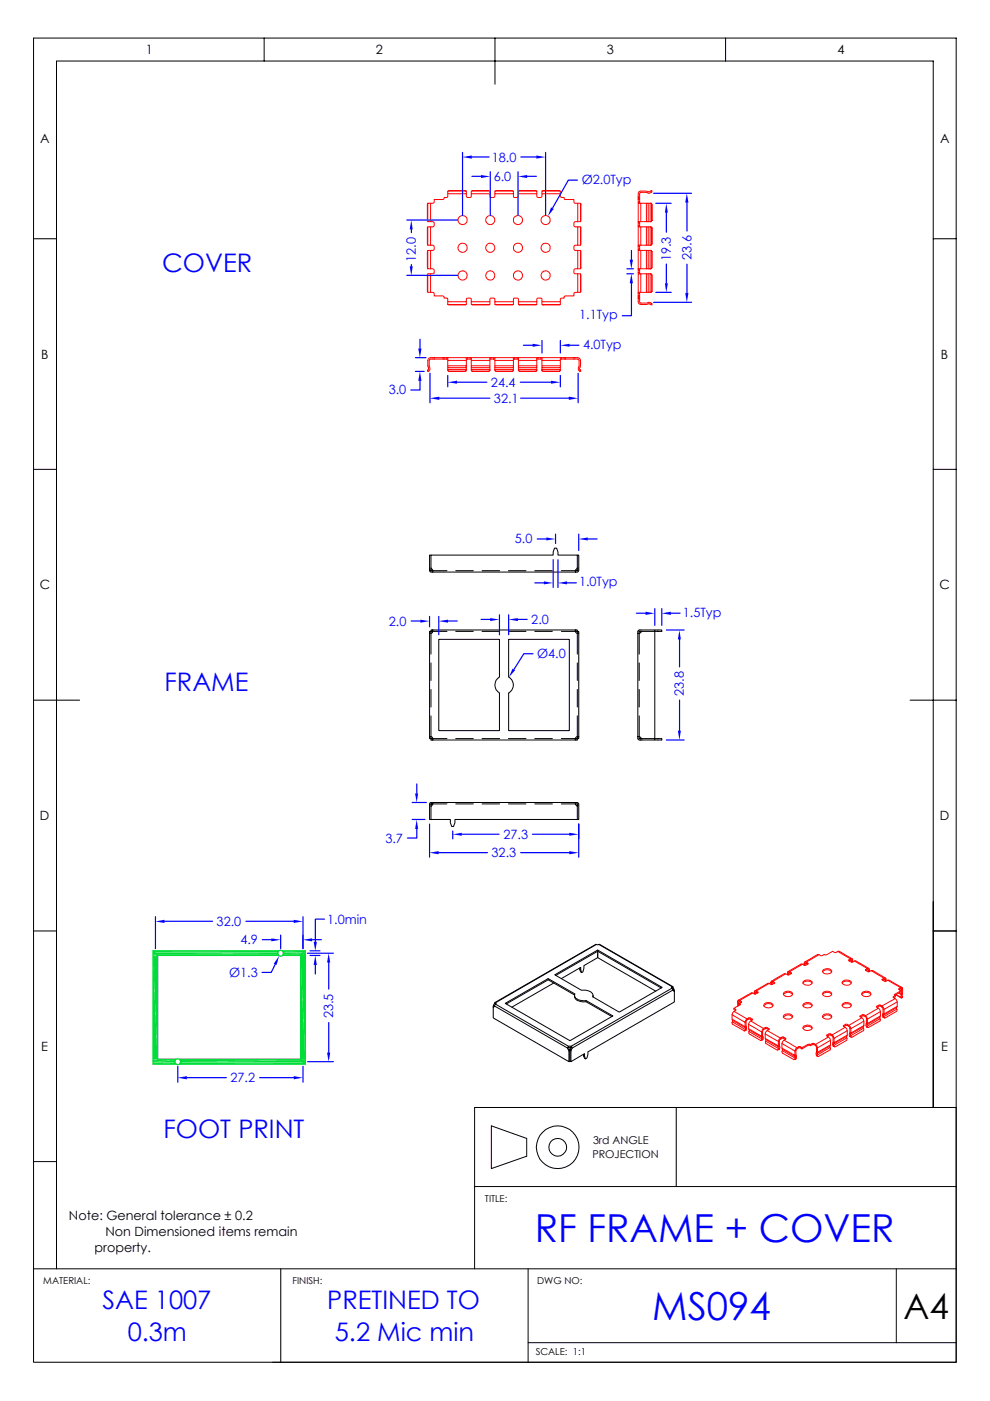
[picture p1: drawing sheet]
<svg xmlns="http://www.w3.org/2000/svg" width="210mm" height="297mm" viewBox="0 0 210 297" stroke-linecap="round" stroke-linejoin="round" font-family="sans-serif">
<g fill="none" stroke="#000" stroke-width=".21">
<path d="M7.1 8.1h195.6v280.7h-195.6zM56 8.1v4.8M104.9 8.1v9.8M153.8 8.1v4.8M7.1 50.6h4.9M197.9 50.6h4.8M7.1 99.5h4.9M197.9 99.5h4.8M7.1 148.4h9.8M193 148.4h9.7M7.1 197.4h4.9M197.9 197.4h4.8"/>
<path d="M104.2 238.7l7.5 2.7v3.7l-7.5 2.7zM143.4 234.8v16.8M197.9 234.8v-221.9h-185.9v256.1M7.1 246.3h4.9M100.6 251.6h102.1M7.1 269h195.6M59.5 269v19.8M100.6 269v-34.2h102.1v54h-144.9M112 269v19.8M190 269v15.7M112 284.7h90.7"/>
<circle cx="118.3" cy="243.2" r="4.5"/>
<circle cx="118.3" cy="243.2" r="1.88"/>
</g>
<path d="M146.3 236h54.9v14.1h-54.9z" fill="#fff"/>
<path d="M197.9 197.4h4.8" fill="none" stroke="#000" stroke-width=".21"/>
<path d="M86.3 256.1h11.7v11.5h-11.7z" fill="#fff"/>
<g fill="none" stroke="#f00" stroke-width=".21">
<path d="M90.7 43.1v3.9M90.7 58.1v3.8M90.7 53.1v3.9M90.7 48.1v3.9M91.3 53.1h-.6v3.9h.6M91.3 43.1h-.6v3.9h.6M91.3 48.1h-.6v3.9h.6M91.3 58h-.6v4h.6M92.1 42.3h2l.1-.4 .7-.1v-.7h4v.5l.2 .3 .8-.1v-.7h4v.7l.2 .1 .7-.1 .1-.7h4v.7l.2 .1 .7-.1 .1-.7h3.9v.5l.3 .3 .7-.1 .1-.7h3.9l.1 .7 .7 .1 .1 .4h2l.1 .7 .7 .1v3.9h-.6l-.2 .3 .1 .7 .7 .1v3.9h-.6l-.2 .2 .1 .8 .7 .1v3.9h-.6l-.2 .2 .1 .8h.7v4l-.7 .1-.1 .6-2 .1-.1 .4-.7 .1-.1 .7h-3.9v-.6l-.2-.2-.8 .1-.1 .7h-3.9v-.6l-.2-.2-.8 .1v.7h-4v-.6l-.2-.2-.8 .1v.7h-4v-.7l-.2-.1-.7 .1-.1 .7h-4v-.7l-.7-.1-.1-.4-.2-.1h-1.8l-.1-.7h-.7v-4h.7l.1-.2-.1-.7-.7-.1v-3.9h.5l.3-.3-.1-.7-.7-.1v-3.9h.5l.3-.3-.1-.7-.7-.1v-3.9l.7-.1zM94.9 41.1v-.6h4v.6M95 40.5l.2-.1h3.4l.2 .1M100 40.5l.2-.1h3.4l.2 .1"/>
<path d="M103.9 40.5h-4v.6M103.9 40.5v.6M104.9 41.1v-.6h4v.6M105 40.5l.2-.1h3.4l.2 .1M109.9 41.1v-.6h3.9v.6M109.9 40.5l.3-.1h3.4l.2 .1M114.9 41.1v-.6h3.9v.6M114.9 40.5l.3-.1h3.4l.2 .1M122.5 48.1h.6v3.9h-.6M122.5 53.1h.6v3.9h-.6M122.5 58h.6v4h-.6M122.5 43.1h.6v3.9h-.6"/>
<path d="M123.1 58.1v3.8M123.1 43.1v3.9M123.1 48.1v3.9M123.1 53.1v3.9M135.3 53.1h.6v3.9h-.6zM135.3 58h.6v4h-.6zM135.3 43.1h.6v3.9h-.6zM135.3 48.1h.6v3.9M135.3 48.1v3.9h.6M135.3 43.1v-2l.1-.3 .2-.2a3.1 3.1 0 0 1 2 .1l.6-.3v.3l-.2 .1a.71 .71 0 0 1-.9 0l-1.4 .1-.1 2.2M135.3 47v1.1M135.3 52v1.1"/>
<path d="M135.3 57v1M135.6 47v1.1M135.6 52v1.1M135.6 57v1M135.9 48.1h1.2v3.9h-1.2M135.9 43.1h1.2v3.9h-1.2M135.9 53.1h1.2M135.9 58h1.2M137.1 53.1v3.9h-1.2M137.1 58v4h-1.2M137.1 53.1h.3v3.9h-.3M137.1 48.1h.3v3.9h-.3"/>
<path d="M137.1 58h.3v4h-.3M137.1 43.1h.3v3.9h-.3M137.4 57h.5M137.4 43.1h.4M137.4 53.1h.4M137.4 58h.4M137.4 48.1h.4M137.4 52h.4M137.4 47h.4M137.9 53.1l-.1 3.9M137.9 53.1l.3 .2M137.9 48.1l.3 .2"/>
<path d="M137.9 48.1v3.9M137.9 58v4M137.9 58l.3 .3M137.9 48.1h.2l.1 .2M137.9 43.1v3.9M137.9 43.1l.3 .3M137.9 43.1h.2l.1 .3M138.2 48.3v3.4zM138.2 56.7l-.3 .3M138.2 53.3v3.4M138.2 51.7l-.3 .3 .3-.3M138.2 58.3v3.4"/>
<path d="M138.2 46.7l-.3 .3 .3-.3v-3.3v3.3M138.2 56.7l-.1 .3h-.2M94.9 75.8h4v.6h-4zM94.9 64v.6h4v-.6M94.9 78.4l.3 .3M94.9 78.4h4M94.9 75.8h-3.6l-.5 .3a3.1 3.1 0 0 0 .1 2.1l-.3 .5h.3l.1-.2a.78 .78 0 0 0 0-.9v-1.2l.3-.3h3.6M94.9 76.4v1.2M94.9 77.9v.4M95 64.6h3.8M95.2 78.7h3.4M98.9 78.4l-.3 .3"/>
<path d="M98.9 78.4v.2l-.3 .1M98.9 76.4v1.2h-4v.3h4v-.3M98.9 77.9v.4M98.9 75.8h1M98.9 76.1h1M99.9 75.8h4v.6h-4zM99.9 77.6h4v.3h-4zM99.9 64v.6h4v-.6M99.9 78.3l4 .1M99.9 76.4v1.2M99.9 77.9v.5M100 64.6h3.8"/>
<path d="M100.2 78.7l-.3-.3 .3 .3h3.4M100.2 78.7h3.4M103.9 78.4l-.3 .3M103.9 78.4v.2l-.3 .1M103.9 76.4v1.2M103.9 77.9v.4M103.9 75.8h1M103.9 76.1h1M104.9 64v.6h4v-.6M104.9 78.4l.3 .3M104.9 76.4v1.2M104.9 77.9v.4"/>
<path d="M105 64.6h3.8M105.2 78.7h3.4zM108.9 78.4l-.3 .3M108.9 78.3l-4 .1M108.9 75.8v.6h-4M108.9 75.8h-4v.6M108.9 77.6v.3h-4M108.9 77.6h-4v.3M108.9 76.4v1.2M108.9 77.9v.5M108.9 75.8h1M108.9 76.1h1"/>
<path d="M109.9 75.8h3.9v.6h-3.9zM109.9 77.6h3.9v.3h-3.9zM109.9 64v.6h3.9v-.6M109.9 64.6h3.9M109.9 78.4l.3 .3M109.9 78.4v.2l.3 .1M109.9 78.4h3.9M109.9 76.4v1.2M109.9 77.9v.4M110.2 78.7h3.4M113.6 78.7h-3.4M113.8 78.4l-.2 .3"/>
<path d="M113.8 76.4v1.2M113.8 77.9v.4M113.8 75.8h1.1M113.8 76.1h1.1M114.9 77.6h3.9v.3h-3.9zM114.9 64v.6h3.9v-.6M114.9 64.6h3.9M114.9 78.4l.3 .3-.3-.1zM114.9 78.3l3.9 .1M114.9 76.4v1.2M114.9 77.9v.5M115.2 78.7h3.4"/>
<path d="M118.6 78.7h-3.4M118.8 78.4l-.2 .3M118.8 75.8v.6h-3.9M118.8 75.8h-3.9v.6M118.8 75.8h3.7l.5 .3a2.6 2.6 0 0 1-.1 2.1l.3 .5h-.3l-.1-.1M118.8 76.1l3.9 .1a2.28 2.28 0 0 1-.1 1.8l.1 .5M118.8 76.4v1.2M118.8 77.9v.4M122.7 78.5l.1 .1M135.3 62v2l.1 .3 .2 .2a2.41 2.41 0 0 0 2-.1l.6 .3v-.3l-.1-.1a.68 .68 0 0 0-1 0l-1.4-.1-.1-2.2M137.4 62h.4M138.2 61.7l-.3 .3"/>
<path d="M155.2 215.1l2.8 1.7 .4-.8-.2 .6-.2 .2v.9l.2-.1M155.2 215.1v1l2.8 1.6 .1 .6M155.2 216.1l.1 .2 2.8 1.6 .1-.3M155.3 216.3v.4l2.8 1.6M155.3 216.7v.4l2.5 1.5 .2-.2M155.6 213.8v.2l.3 .3M155.6 214.4l-.4 .7M156 214v.2M156.4 212.4v-.3h.3l.1 .3 .3 .2M156.4 212.4l.2 .1 .2-.1-.2 .1v.7M156.4 212.4v.9M156.4 213.3h.1"/>
<path d="M156.8 212.8l.1 .3M156.9 212.9v.1M157.2 212.4v.2M158 218.4h.2l-.4 .2M158.1 218.3l.1 .1M158.1 218.3l-.1 .1M158.2 216.6v1M158.2 218.4h.1M158.2 217.7v.7M158.7 217.2l2.8 1.6 .4-.7-.2 .6-.2 .1v.9l.2-.1v-.9M158.7 217.2v.9l2.8 1.6 .1 .3-2.8-1.6-.1-.3M158.7 215.8v.3l-.3 .1"/>
<path d="M158.7 216.1h.4M158.8 218.4v.3l2.8 1.6M158.8 218.7l.1 .5 2.4 1.4 .2-.2M159.1 215.8v.3l.3 .2M159.2 216.5l-.5 .7M159.5 216.1v.1M159.6 210.5h-.3l-2.8 1.6M159.9 210.4v.3M160.1 210.5l-.2-.2 .1-.2h.3v.3l.3 .1M160.1 210.5v.3M160.2 210.3l.1 .1-.2 .1zM160.7 210.3v.2"/>
<path d="M161.7 219.6l-.1 .7M161.7 219.7l.2 .4-.2 .3M161.9 213.2a1.25 1.25 0 0 1 2 0M162 212.9a1.31 1.31 0 0 1 1.9 .1 1.03 1.03 0 0 1-1.7 .5l-.3-.3zM162.2 219.2l2.8 1.6 .5-.7-.3 .6M162.2 219.2v1l2.8 1.5v-.9l.2-.1M162.2 217.9v.2l-.3 .2M162.2 218.1h.4M162.6 217.9v.2l.4 .2M162.7 218.5l-.5 .7M163 218.3l-.3 .2 2.8 1.6 .5-.3 .6 .3M163 218.1v.2"/>
<path d="M163.1 208.5h-.3l-2.8 1.6M163.4 208.3l.2-.3h.2l.1 .3 .2 .2M163.4 208.3l.2 .1M163.4 208.3v.4M163.6 208.3h.3zM163.6 208.4v.4M164.2 208.3v.2M165.8 219.9v.2l-.3 .3M166.1 215.7a1.23 1.23 0 0 1 1.9 0M166.1 210.8a1.25 1.25 0 0 1 1.9 0M166.1 219.9v.2l.4 .3M166.3 210.4a1.17 1.17 0 0 1 1.7 .3 1.1 1.1 0 0 1-1.9 0z"/>
<path d="M166.3 215.1a1.14 1.14 0 0 1 1.7 .5 1.11 1.11 0 0 1-1.9-.1zM166.6 206.5l-.3-.1-2.7 1.6M167 206.3l.2-.3 .2 .3 .3 .2M167 206.3l.2 .1 .2-.1-.2 .1v.3M167 206.3v.4M167.7 206.4l-.5 .3-.6-.2-2.7 1.6 .4 .2-.1 .2-.6 .3-.5-.3-2.8 1.6 .4 .2v.2l-.6 .3-.5-.3-2.8 1.6 .4 .3-.4 .4 .2 .2-1.4 .8 .4 .3-.4 .3 2.8 1.6 .7-.2 .5 .3-.4 .4 2.7 1.6 .6-.3 .5 .3M167.7 206.3v.1M170.2 204.4h-.3l-2.8 1.6M170.2 218a1.31 1.31 0 0 1 2 0M170.2 213.2a1.31 1.31 0 0 1 2 0M170.2 208.5a1.25 1.25 0 0 1 2 0M170.3 208.1a1.31 1.31 0 0 1 1.9 .1 1.06 1.06 0 0 1-1 .7 1.06 1.06 0 0 1-1-.6z"/>
<path d="M170.3 217.6a1.19 1.19 0 0 1 1.9 .3 1.1 1.1 0 0 1-2 0zM170.3 212.9a1.31 1.31 0 0 1 1.9 .1 1.1 1.1 0 0 1-2 .2zM170.5 204.2l.3-.3 .4 .5M170.5 204.2l.2 .2v.3M170.5 204.2v.4M170.8 204.2h.1l-.2 .2zM171.3 204.4l-.6 .3-.5-.3-2.8 1.6 .3 .3M171.3 204.2v.2M173.7 202.4h-.3l-2.8 1.6M174.4 215.7a1.18 1.18 0 0 1 1.9 0M174.4 210.8a1.23 1.23 0 0 1 1.9 0M174.4 206a1.23 1.23 0 0 1 1.9 0"/>
<path d="M174.6 205.6a1.17 1.17 0 0 1 1.7 .4 1.19 1.19 0 0 1-1.9 0zM174.6 215.1a1.11 1.11 0 0 1 1.7 .5 1.12 1.12 0 0 1-1.9-.1zM174.6 210.4a1.17 1.17 0 0 1 1.7 .3 1.1 1.1 0 0 1-1.9 0zM175.3 219.5v.1M175.3 219.6l.4 .2-2.8 1.7-.5-.3-.5 .3-.4-.1-1.5 .7-.5-.2-.5 .2-2.8-1.6 .4-.1M175.7 219.8l.4 .8M175.7 219.2v.3l-.3 .2M175.7 219.5h.4M176.1 219.2v.3l.3 .1M176.4 219.6v-.2l.4 .7M176.4 219.6l.4 .5M177.6 201.7h.3l2.8 1.6"/>
<path d="M178.6 213.2a1.26 1.26 0 0 1 1.8-.1l.1 .1M178.6 208.5a1.2 1.2 0 0 1 1.9 0M178.8 212.8a1.08 1.08 0 0 1 1.7 .4 1.16 1.16 0 0 1-2 0zM178.8 208a1.08 1.08 0 0 1 1.7 .4 1.13 1.13 0 0 1-2-.1zM178.9 217.4v.2M178.9 217.6l.3 .2-2.8 1.6-.5-.2-.6 .3M179.2 217.8l.4 .7M179.3 217.2v.2l-.4 .2M179.3 217.4h.3M179.5 219.7l.1 .4-2.8 1.6 .3 .3 2.4-1.4 .1-.5M179.6 219.5l-2.8 1.6v-1M179.6 219.5l-.1 .2-2.7 1.6-.2-.4"/>
<path d="M179.6 217.2v.2l.4 .2M179.6 218.5l-2.8 1.6M179.6 218.5v1M180 203.5l.4-.2-2.8-1.6-.5 .3-.5-.3-1.5 .8-.4-.1-.5 .3-.5-.3-2.8 1.6 .4 .2M180 203.5v.2M180 203.7l.6 .3 .6-.2 2.7 1.6-.3 .1M180.1 219l-.1 .4 .1 .3M180.1 219.7l.1 .1M180.2 218.9l.1 .7-.2 .1M180.4 219.7l-.2 .1 .4 .1M180.8 203.5v-.1l-.3-.2-.1 .3-.3 .3M180.8 203.5l-.2 .2-.2-.2h.2v.5"/>
<path d="M180.8 203.5v.5M181.2 203.8l.2-.1 2.8 1.6M182.4 215.4v.2M182.7 215.8l.5 .7M182.7 210.8a1.27 1.27 0 0 1 1.9 0M182.8 215.1v.3l-.4 .2M182.8 215.4h.4M182.9 210.4a1.25 1.25 0 0 1 1.7 .3 1.09 1.09 0 0 1-1.8 .2l-.1-.2zM183.1 217.7v.3l-2.7 1.7 .2 .2 2.4-1.4 .2-.2-.1-.3M183.2 216.5l-2.8 1.6-.4-.7 .2 .6M183.2 217.4l-2.8 1.6v-.9l-.2-.1M183.2 217.4l-.1 .3-2.8 1.6 .1-.3-.2-.1v-.9"/>
<path d="M183.2 215.1v.3l.3 .2M183.2 216.5v.9M183.5 215.4l.4 .7-.2-.2zM183.6 205.7l.6 .3 .5-.2 2.7 1.6-.4 .2v.2l.7 .3 .5-.3 2.8 1.6-.4 .3 .4 .4-1.4 .8 .2 .2-.4 .4 .4 .2-2.8 1.6-.5-.2-.6 .2v.2l.3 .2-2.7 1.7-.5-.3-.6 .3v.2l.3 .2-2.7 1.6-.5-.3-.6 .3M183.6 205.5v.2M183.7 217v.7M183.7 215.9v1l.2 .1-.2 .7M183.7 217.7h.1M183.8 217.8l.2 .1M183.9 217.7h-.2l.1 .1M184.3 205.6l-.2-.3-.5 .5M184.3 205.6l-.2 .1-.2-.1 .2 .1v.3"/>
<path d="M184.3 205.6v.4M184.7 205.8l.3-.1 2.7 1.7M185.9 213.3v.2M186.2 213.7l.5 .8M186.3 213.1v.2l-.4 .3M186.3 213.3h.4M186.6 215.7v.3l-2.7 1.7M186.6 216v.5l-2.5 1.4-.2-.2M186.7 214.5v.9l-2.8 1.6v-.9M186.7 215.4l-.1 .3-2.8 1.6-.1-.4M186.7 213.1v.2l.3 .2M186.7 214.5l-2.8 1.6"/>
<path d="M187.1 207.6v.2M187.1 207.8l.3-.1v-.3h.3l.2 .3h-.3v.4M187.2 215v.7M187.2 214.8l.1 .4-.1 .5M187.2 215.7h.1M187.4 207.7h.2zM187.4 215.7h-.1l.3 .1M187.9 207.7v.3M188.2 207.8h.3l2.8 1.6M189.5 211.3v.2M189.7 210.8v.2M189.8 211.7l.4 .7"/>
<path d="M189.8 211.1v.2l-.3 .2M189.9 210.9l1.3 .6M190.1 213.6v.4l-2.8 1.6 .1 .1M190.1 214v.4l-2.4 1.4-.3-.1M190.2 212.4l-2.8 1.6-.4-.7v.2M190.2 213.4l-2.8 1.6v-1l-.4-.5M190.2 213.4l-.1 .2-2.8 1.6 .1-.2-.2-.2v-.9M190.2 212.4v1M190.5 210.6l.6 .3-.1 .4 .2 .2-1.2-.6M190.6 209.6v.2M190.6 209.9l.4-.2v-.3h.3l.1 .3-.2 .1v.9l-.5-.3M191 209.7l.2 .1z"/>
<path d="M191 210.1v.2l-1.3 .7M191.3 211v.3l-.1 .2 .1-.2M191.4 209.7v.9l-.3 .3 .2 .1 .1-.4M191.4 211.3l-.2 .3M161.5 220.4h.2l-.4 .2M161.6 220.3l.1 .1M161.6 220.3l-.1 .1M161.7 220.4h.1M162.2 220.2l.2 .2 2.7 1.6-.1-.3 .2-.1v-.9M162.3 220.7l.1 .5 2.4 1.4 .2-.2M162.4 220.4l-.1 .3 2.8 1.6-.1 .1M165 222.4l.2 .1-.3 .1"/>
<path d="M165.2 221.6l-.1 .4 .1 .4M165.2 222.4v.1M165.3 221.7l-.1 .7M165.8 221.2l2.8 1.6 .4-.7-.2 .6M165.8 221.2v1l2.8 1.6v-1l.2-.1M165.8 222.2l.1 .3 2.7 1.5v-.2l.2-.1v-1M165.8 220.1h.3M165.9 222.5v.3l2.7 1.7M165.9 222.8v.5l2.4 1.4 .3-.2M166.2 220.5l-.4 .7M166.6 220.1v.3M168.6 224.5h.2l-.4 .1"/>
<path d="M168.8 223.7l-.2 .3 .2 .5M168.8 224.5h.1M168.8 223.8v.7M169.3 221.9v.3l-.3 .2M169.3 222.2h.4M169.7 221.9v.3l.3 .2M170 222.1v.3M171.3 221.4v.2l-1.3 .8M171.7 221.4v.2h-.4M171.9 221.5v.2M172.2 221.2v.3l-.3 .2-.2-.1M172.2 221.5h.4"/>
<path d="M172.6 221.2v.3l.3 .2M173.1 223.1v.7M173.1 222l.2 .2v.9l-.2-.1zM173.1 223v.1M173.1 223.8h.1M173.3 223.8h-.2l.4 .2M176 221.7v.4l-2.7 1.7 .2 .2 2.5-1.4v-.5M176.1 220.6l-2.8 1.6-.4-.7 .2 .5M176.1 220.6v.9l-2.8 1.6-.1 .3-.1-.3M176.1 221.5l-.1 .2-2.8 1.7-.1 .4M176.6 221.1v.6M176.6 220v.9l.2 .2-.2 .6"/>
<path d="M176.6 221.7l.1 .1M176.8 221.7l-.1 .1 .3 .2"/>
<circle cx="98.1" cy="52.5" r=".97"/>
<circle cx="98.1" cy="46.7" r=".96"/>
<circle cx="98.1" cy="58.4" r=".99"/>
<circle cx="103.9" cy="52.5" r=".98"/>
<circle cx="104" cy="58.4" r=".98"/>
<circle cx="104" cy="46.7" r=".97"/>
<circle cx="109.8" cy="58.4" r=".99"/>
<circle cx="109.8" cy="46.7" r=".97"/>
<circle cx="109.8" cy="52.5" r=".98"/>
<circle cx="115.7" cy="58.4" r=".98"/>
<circle cx="115.7" cy="46.7" r=".98"/>
<circle cx="115.7" cy="52.5" r=".99"/>
</g>
<g fill="none" stroke="#000" stroke-width=".21">
<path d="M91.4 117.7h-.3v3.3l.3 .3h31l.3-.3v-3.3h-.3M91.1 134.3v21.9l.5 .1 .2 .5M91.1 134.3h.3v4.4M91.1 134.3h.1M91.4 120.4v.6h3.4M91.8 133.7l-.1 .4-.3 .2v-.4h-.3v.4M93 135.6h12.9v7.9a2 2 0 0 0 0 3.4v8h-12.9zM94.8 133.9h-3.4v-.3h31v.3M96.6 133.9h3.8M96.6 121h3.8M102.2 133.9h3.7M102.2 121h3.7"/>
<path d="M107.8 133.9h3.7M107.8 121h3.7M107.8 135.6h12.9v19.3h-12.9v-8a1.95 1.95 0 0 0 0-3.4zM113.4 133.9h3.7M113.4 121h3.7M119 133.9h3.4M122 133.7v-.1a.58 .58 0 0 0 .7 .7h-.1M122 121.2l.1-.4 .3-.4v-2.7h-4.1v-.7l-.3-.8h-.4l-.3 .8v.7h-25.9v2.7a.81 .81 0 0 1 .4 .9M122.4 133.9h.3v22.7h-.3v-4.8M122.4 120.4v.6h-3.4M122.4 133.9v4.8M135.2 134.3l.5-.1 .4-.3h2.7v22.7h-2.7l-.4-.3-.4-.1"/>
<path d="M135.5 133.9h.6M135.6 133.9l-.1 4.8M138.8 133.6h1.5v.3h-1.5v-.3h-2.7a.63 .63 0 0 0-.9 .3v22.7l.3 .3h3.3v-.3h1.5v.3h-1.5M91.4 151.8v4.8h-.3l.1-.4M91.4 140.6v3.7M91.4 146.2v3.7M96.6 156.6h3.8M102.2 156.6h3.7M107.8 156.6h3.7M113.4 156.6h3.7M119 156.6h3.4v.3l-.4-.1M122.4 140.6v3.7"/>
<path d="M122.4 146.2v3.7M122.6 156.2h.1a.58 .58 0 0 0-.7 .7h-30.6v-.3h3.4M135.5 151.8v4.8h.6M135.5 140.6v3.7M135.5 146.2v3.7M91.4 173.7h-.3v-3.3l.3-.3h31a.63 .63 0 0 1 .3 .9v2.7h-.3M91.8 170.2v-.1a.81 .81 0 0 1-.4 .9v2.7h4.1v.7l.3 .8h.4l.3-.8v-.7h25.9v-2.7l-.3-.3-.1-.5M94.8 170.4h-3.4v.6M96.6 170.4h3.8M102.2 170.4h3.7M107.8 170.4h3.7M113.4 170.4h3.7"/>
<path d="M119 170.4h3.4v.6M104.6 213.6v2.2l16 9.3v-2.3l-.1-.2M104.6 213.3v.3M104.7 213.5l-.1 .1M104.7 213.1l-.1 .2 .1 .1M104.8 213.3l-.1 .2M104.8 213.3l15.5 8.9 .2 .4M104.8 212.7l.3 .2M104.8 212.7l-.1 .4 .2 .1M104.8 213.4l-.2 .1M104.8 213.4l-.1 .1M104.8 213.4h.1"/>
<path d="M104.8 213.3v.1M105.1 212.6l.1 .1-.1 .2M105.1 212.9l15.4 8.9-.2 .4 .2-.1 .2 .4-.2 .1M105.1 212.9l-.3 .4M105.1 212.6v.3M105.1 212.6l-.3 .1M107.1 212.7l9.1-5.2 5.7 3.2a1.09 1.09 0 0 0 1.2 1.4h1.2l5.6 3.3-9.1 5.2zM116.2 207.5v.2l-8.9 5.2M116.2 207.7l5.6 3.3M117.4 208.4l-8.9 5.1M117.6 206.7l9.1-5.3 13.7 7.9-9.1 5.3-5.6-3.3a1.33 1.33 0 0 0-1.6-1.4h-.8zM121.8 211a1.23 1.23 0 0 0 1.3 1.4h1.2"/>
<path d="M122.9 205.2v.4l.2 .1M122.9 205.6l.4 .6M124.3 212.1v.3l5.4 3.1M125.8 211l-.1 .4M126.4 200.2l-21.5 12.4M126.7 201.7v1.3l-2.9 1.7-.2 1.3-.3 .2-.2-1.1-4.1 2.4M126.7 201.4v.3l13.5 7.8M126.7 201.7v1.3l12.3 7.1M126.7 201.7l-8.9 5.1M127 200.2l15.6 9M142.5 209.2l-15.5-9h-.6l-21.3 12.4M142.5 209.2v.3"/>
<path d="M142.5 209.5l.2 .4M142.5 209.4v.1M142.5 209.2l.2 .1M142.5 209.5l-21.4 12.3M142.5 209.2v.2M142.5 209.4l-.1 .1M142.5 209.4h.1M142.7 209.9l-21.4 12.3-.2 .6v2.3l2.8-1.7 .2 1.1 .3-.2 .3-1.3 18.3-10.6v-2.2M142.7 209.9l.2 .2M142.7 209.3l.2 .4-.2 .1M142.7 209.9h.1M142.7 209.9v.1"/>
<path d="M142.7 209.3l-.2 .1M142.7 210l.2 .1M142.9 210.1l.1 .1M142.9 209.7l.1 .2-.1 .1M143 209.9v.3M120.5 221.8h.6v.3h-.6zM120.6 222.1h.1M120.6 225.1l.2-.1v-2.3v2.3l.3 .1M120.7 222.5l.1 .2-.2 .1M120.9 222.5l-.1 .2 .3 .1M121.1 221.8l.2 .4-.2-.1M121.1 222.1l-.2 .4 .2 .1"/>
<path d="M121.1 222.1h.1M123.7 223.5v.4l.2 .1M123.7 223.9l.4 .6"/>
</g>
<path d="M96 176.2v1.6M97.9 176.9h7.9M112.9 176.9h7.8M122.7 174.7v3.1" fill="none" stroke="#00f" stroke-width=".25"/>
<g fill="#00f">
<path d="M120.7 176.6l2 .3-2 .3z"/>
<path d="M96 176.9l1.9-.3v.6z"/>
</g>
<path d="M91.1 174.7v7M122.7 174.7v7M93 180.8h10.4M110.4 180.8h10.3" fill="none" stroke="#00f" stroke-width=".25"/>
<g fill="#00f">
<path d="M120.7 180.5l2 .3-2 .3z"/>
<path d="M91.1 180.8l1.9-.3v.6z"/>
</g>
<path d="M87.2 131.7h1.9M91.1 130.7v2.2M93 130.7v3.9M95 131.7h2" fill="none" stroke="#00f" stroke-width=".25"/>
<g fill="#00f">
<path d="M93 131.7l2-.3v.6z"/>
<path d="M89.1 131.4l2 .3-2 .3z"/>
</g>
<path d="M113.9 114.3h1.9M117.8 113.2v2M122.7 113.2v3.5M124.7 114.3h1.9" fill="none" stroke="#00f" stroke-width=".25"/>
<g fill="#00f">
<path d="M122.7 114.3l1.9-.4v.7z"/>
<path d="M115.8 113.9l2 .4-2 .3z"/>
</g>
<path d="M117.3 118.7v5.9M118.3 118.7v5.9M113.4 123.6h1.9M120.2 123.6h2" fill="none" stroke="#00f" stroke-width=".25"/>
<g fill="#00f">
<path d="M115.3 123.3l2 .3-2 .3z"/>
<path d="M118.3 123.6l1.9-.3v.6z"/>
</g>
<path d="M134.9 130h2M138.8 129v3.6M140.3 129v3.6M142.3 130h1.9" fill="none" stroke="#00f" stroke-width=".25"/>
<g fill="#00f">
<path d="M136.9 129.7l1.9 .3-1.9 .4z"/>
<path d="M140.3 130l1.9-.3v.7z"/>
</g>
<path d="M141.3 133.6h3.8M144.1 135.6v5.8M141.3 156.9h3.8M144.1 148.4v6.5" fill="none" stroke="#00f" stroke-width=".25"/>
<g fill="#00f">
<path d="M144.1 133.6l.3 2h-.7z"/>
<path d="M143.7 154.9h.7l-.3 2z"/>
</g>
<path d="M87.4 173.7h2.7M87.4 170.1h3M88.4 175.7v2h-2M88.4 166.2v2" fill="none" stroke="#00f" stroke-width=".25"/>
<g fill="#00f">
<path d="M88 168.2h.6l-.3 2z"/>
<path d="M88.3 173.8l.3 2h-.6z"/>
</g>
<path d="M102 131.3h1.9M105.9 130.4v4.2M107.8 130.4v4.2M109.8 131.3h2" fill="none" stroke="#00f" stroke-width=".25"/>
<g fill="#00f">
<path d="M103.9 131l2 .3-2 .4z"/>
<path d="M107.8 131.3l2-.3v.7z"/>
</g>
<path d="M113 138.6h-1.9l-2.1 3.3" fill="none" stroke="#00f" stroke-width=".25"/>
<path d="M108.7 141.8l.5 .3-1.3 1.5z" fill="#00f"/>
<path d="M91.2 79.1v6.3M122.6 79.1v6.3M93.2 84.4h10.7M110.4 84.4h10.2" fill="none" stroke="#00f" stroke-width=".25"/>
<g fill="#00f">
<path d="M91.1 84.4l2-.3v.7z"/>
<path d="M120.6 84.1l2 .3-2 .4z"/>
</g>
<path d="M138.6 41h8M145.6 42.9v6.1M145.6 56v6.1M138.6 64.1h8" fill="none" stroke="#00f" stroke-width=".25"/>
<g fill="#00f">
<path d="M145.6 41l.4 2h-.7z"/>
<path d="M145.3 62.1h.7l-.4 2z"/>
</g>
<path d="M98.1 32.3v13.4M100.1 33.3h3.6M110.4 33.3h3.3M115.7 32.3v13.4" fill="none" stroke="#00f" stroke-width=".25"/>
<g fill="#00f">
<path d="M98 33.3l2-.3v.6z"/>
<path d="M113.7 33l2 .3-2 .3z"/>
</g>
<path d="M86.3 46.7h10.8M86.3 58.4h10.8M87.2 48.6v.7M87.2 56.1v.3" fill="none" stroke="#00f" stroke-width=".25"/>
<g fill="#00f">
<path d="M87.2 46.7l.3 1.9h-.6z"/>
<path d="M86.9 56.5h.6l-.3 1.9z"/>
</g>
<path d="M100.1 37.4h1.9M103.9 36.4v9.3M109.8 36.4v9.3M111.8 37.4h1.9" fill="none" stroke="#00f" stroke-width=".25"/>
<g fill="#00f">
<path d="M102 37.1l1.9 .3-1.9 .3z"/>
<path d="M109.8 37.4l2-.3v.6z"/>
</g>
<path d="M122.4 38.2h-1.9l-3.3 5.9" fill="none" stroke="#00f" stroke-width=".25"/>
<path d="M116.8 44l.6 .3-1.2 1.5z" fill="#00f"/>
<path d="M139 43.1h3.3M141.3 45v4.2M141.3 56v4M139 62h3.3" fill="none" stroke="#00f" stroke-width=".25"/>
<g fill="#00f">
<path d="M141.3 43.1l.3 2h-.6z"/>
<path d="M141 60.1h.6l-.3 1.9z"/>
</g>
<path d="M94.9 79.6v2.4M118.8 79.6v2.4M96.9 81h6.3M110.3 81h6.6" fill="none" stroke="#00f" stroke-width=".25"/>
<g fill="#00f">
<path d="M94.9 81.1l2-.4v.7z"/>
<path d="M116.8 80.7l2 .4-2 .3z"/>
</g>
<path d="M88.1 78.7h1.8M88.1 75.8h2.2M89 71.9v2M89 80.7v2h-1.9" fill="none" stroke="#00f" stroke-width=".25"/>
<g fill="#00f">
<path d="M88.7 73.9h.7l-.4 1.9z"/>
<path d="M89 78.8l.4 2h-.7z"/>
</g>
<path d="M111 73.2h2M114.9 72.2v2.7M118.8 72.2v2.7M120.8 73.2h1.9" fill="none" stroke="#00f" stroke-width=".25"/>
<g fill="#00f">
<path d="M112.9 72.9l2 .3-2 .3z"/>
<path d="M118.8 73.2l2-.3v.6z"/>
</g>
<path d="M132.9 57h1.4M132.9 58h1.4M133.9 53.1v1.9M133.9 60v6.9h-2" fill="none" stroke="#00f" stroke-width=".25"/>
<g fill="#00f">
<path d="M133.5 55.1h.7l-.3 1.9z"/>
<path d="M133.9 58.1l.3 2h-.7z"/>
</g>
<path d="M32.4 201.6h26.7M33.4 202.6h25.7M59.9 201.6h4.8M59.9 202.6h3.8" fill="none" stroke="#00dd37" stroke-width=".21"/>
<path d="M32.4 201.8h26.7M32.4 202.1h26.5M59.9 201.8h4.8M60.1 202.1h4.6" fill="none" stroke="#00dd37" stroke-width=".34"/>
<path d="M32.4 202.4h26.7M59.9 202.4h4.8" fill="none" stroke="#00dd37" stroke-width=".3"/>
<g fill="#00dd37">
<path d="M32.4 202.6l1 22h-1z"/>
<path d="M32.4 202.6h1v22z"/>
<path d="M63.7 202.6l1 22h-1z"/>
<path d="M63.7 202.6h1v22z"/>
</g>
<path d="M32.4 225.6h4.9M33.4 224.6h3.9M38.1 224.6h25.6M38.1 225.6h26.6" fill="none" stroke="#00dd37" stroke-width=".21"/>
<path d="M32.4 224.8h4.9M32.4 225.1h4.6M32.4 225.5h4.9M38.1 224.8h26.6M38.1 225.5h26.6M38.3 225.1h26.4" fill="none" stroke="#00dd37" stroke-width=".34"/>
<g fill="none" stroke="#00dd37" stroke-width=".25">
<path d="M32.4 201.6h26.7l-.2 .3 .2 .7h-25.7v22h3.9l-.2 .3 .2 .7h-4.9zM32.4 201.6l1 1M63.7 202.6v22h-25.6l.2 .3-.2 .7h26.6M64.7 201.6h-4.8l.2 .3-.2 .7h3.8M64.7 201.6v24M64.7 201.6l-1 1M63.7 224.6l1 1"/>
<circle cx="59.5" cy="202.1" r=".64"/>
<circle cx="37.7" cy="225.1" r=".64"/>
</g>
<path d="M55.6 199.2h2M59.5 198.3v2.8M64.2 198.3v2.8M66.2 199.2h1.9" fill="none" stroke="#00f" stroke-width=".25"/>
<g fill="#00f">
<path d="M64.2 199.2l2-.2v.6z"/>
<path d="M57.5 199l2 .2-2 .4z"/>
</g>
<path d="M33 194.4v6.7M34.9 195.3h10.2M52.1 195.3h10.2M64.2 194.4v6.7" fill="none" stroke="#00f" stroke-width=".25"/>
<g fill="#00f">
<path d="M62.3 195l1.9 .4-1.9 .3z"/>
<path d="M32.9 195.4l2-.4v.7z"/>
</g>
<path d="M65.2 202.1h5.5M69.7 204.1v5.6M69.7 216.8v6.3M65.2 225.1h5.5" fill="none" stroke="#00f" stroke-width=".25"/>
<g fill="#00f">
<path d="M69.7 202.1l.3 2h-.7z"/>
<path d="M69.3 223.2h.7l-.3 1.9z"/>
</g>
<path d="M37.7 226.1v3.4M39.6 228.5h8.4M55.1 228.5h7.2M64.2 226.1v3.4" fill="none" stroke="#00f" stroke-width=".25"/>
<g fill="#00f">
<path d="M62.3 228.2l1.9 .3-1.9 .3z"/>
<path d="M37.7 228.5l1.9-.3v.6z"/>
</g>
<path d="M63.7 202.6h1" fill="none" stroke="#00dd37" stroke-width=".25"/>
<path d="M68.8 194.9h-1.9v4.8M65.7 201.6h2.1M65.7 202.6h2.1M66.9 204.6v1.9" fill="none" stroke="#00f" stroke-width=".25"/>
<g fill="#00f">
<path d="M66.8 202.6l.4 2h-.7z"/>
<path d="M66.5 199.7h.7l-.4 1.9z"/>
</g>
<path d="M58.4 204.4l-.9 1.8h-1.9" fill="none" stroke="#00f" stroke-width=".25"/>
<path d="M59.2 202.7l-.6 1.9-.6-.3z" fill="#00f"/>
<g font-size="8.2" fill="#00f">
<text x="113.4" y="263.3">RF FRAME + COVER</text>
<text x="138.3" y="279.8">MS094</text>
</g>
<text font-size="7.5" x="191.6" y="279.6">A4</text>
<g font-size="5.4" fill="#00f">
<text x="34.4" y="57.7">COVER</text>
<text x="34.9" y="146.5">FRAME</text>
<text x="34.7" y="241.3">FOOT PRINT</text>
<text x="21.7" y="277.6">SAE 1007</text>
<text x="69.4" y="277.6">PRETINED TO</text>
<text x="27.1" y="284.2">0.3m</text>
<text x="71" y="284.3">5.2 Mic min</text>
</g>
<g font-size="2.7">
<text x="30.9" y="11.5">1</text>
<text x="79.7" y="11.5">2</text>
<text x="128.7" y="11.5">3</text>
<text x="177.5" y="11.5">4</text>
<text x="8.5" y="30.3">A</text>
<text x="199.3" y="30.3">A</text>
<text x="8.7" y="76.1">B</text>
<text x="199.5" y="76.1">B</text>
<text x="8.4" y="125">C</text>
<text x="199.2" y="125">C</text>
<text x="8.5" y="173.9">D</text>
<text x="199.3" y="173.9">D</text>
<text x="8.7" y="222.8">E</text>
<text x="199.5" y="222.8">E</text>
<text x="14.6" y="258.7">Note: General tolerance ± 0.2</text>
<text x="22.4" y="262.1">Non Dimensioned items remain</text>
<text x="20.1" y="265.4">property.</text>
</g>
<g font-size="2.7" fill="#00f">
<text x="104.3" y="34.3">18.0</text>
<text x="104.7" y="38.4">6.0</text>
<text x="123.4" y="38.9">Ø2.0Typ</text>
<text x="88.1" y="55.5" transform="rotate(-90 88.1 55.5)">12.0</text>
<text x="142.2" y="55.4" transform="rotate(-90 142.2 55.4)">19.3</text>
<text x="146.6" y="55.1" transform="rotate(-90 146.6 55.1)">23.6</text>
<text x="122.8" y="67.7">1.1Typ</text>
<text x="123.6" y="73.9">4.0Typ</text>
<text x="82.4" y="83.6">3.0</text>
<text x="104.1" y="82">24.4</text>
<text x="104.7" y="85.4">32.1</text>
<text x="109.2" y="115.2">5.0</text>
<text x="122.8" y="124.3">1.0Typ</text>
<text x="144.8" y="130.8">1.5Typ</text>
<text x="82.5" y="132.7">2.0</text>
<text x="112.6" y="132.3">2.0</text>
<text x="113.9" y="139.5">Ø4.0</text>
<text x="145" y="147.6" transform="rotate(-90 145 147.6)">23.8</text>
<text x="81.7" y="178.6">3.7</text>
<text x="106.7" y="177.8">27.3</text>
<text x="104.2" y="181.8">32.3</text>
<text x="45.9" y="196.3">32.0</text>
<text x="69.4" y="195.8">1.0min</text>
<text x="51" y="200.2">4.9</text>
<text x="48.6" y="207.1">Ø1.3</text>
<text x="70.7" y="215.9" transform="rotate(-90 70.7 215.9)">23.5</text>
<text x="48.9" y="229.5">27.2</text>
</g>
<g font-size="2.3">
<text x="125.6" y="245.5">PROJECTION</text>
<text x="125.7" y="242.6">3rd ANGLE</text>
</g>
<g font-size="2">
<text x="102.8" y="254.7">TITLE:</text>
<text x="9.2" y="272.2">MATERIAL:</text>
<text x="62" y="272.2">FINISH:</text>
<text x="113.9" y="272.2">DWG NO:</text>
<text x="113.6" y="287.3">SCALE: 1:1</text>
</g>
</svg>
